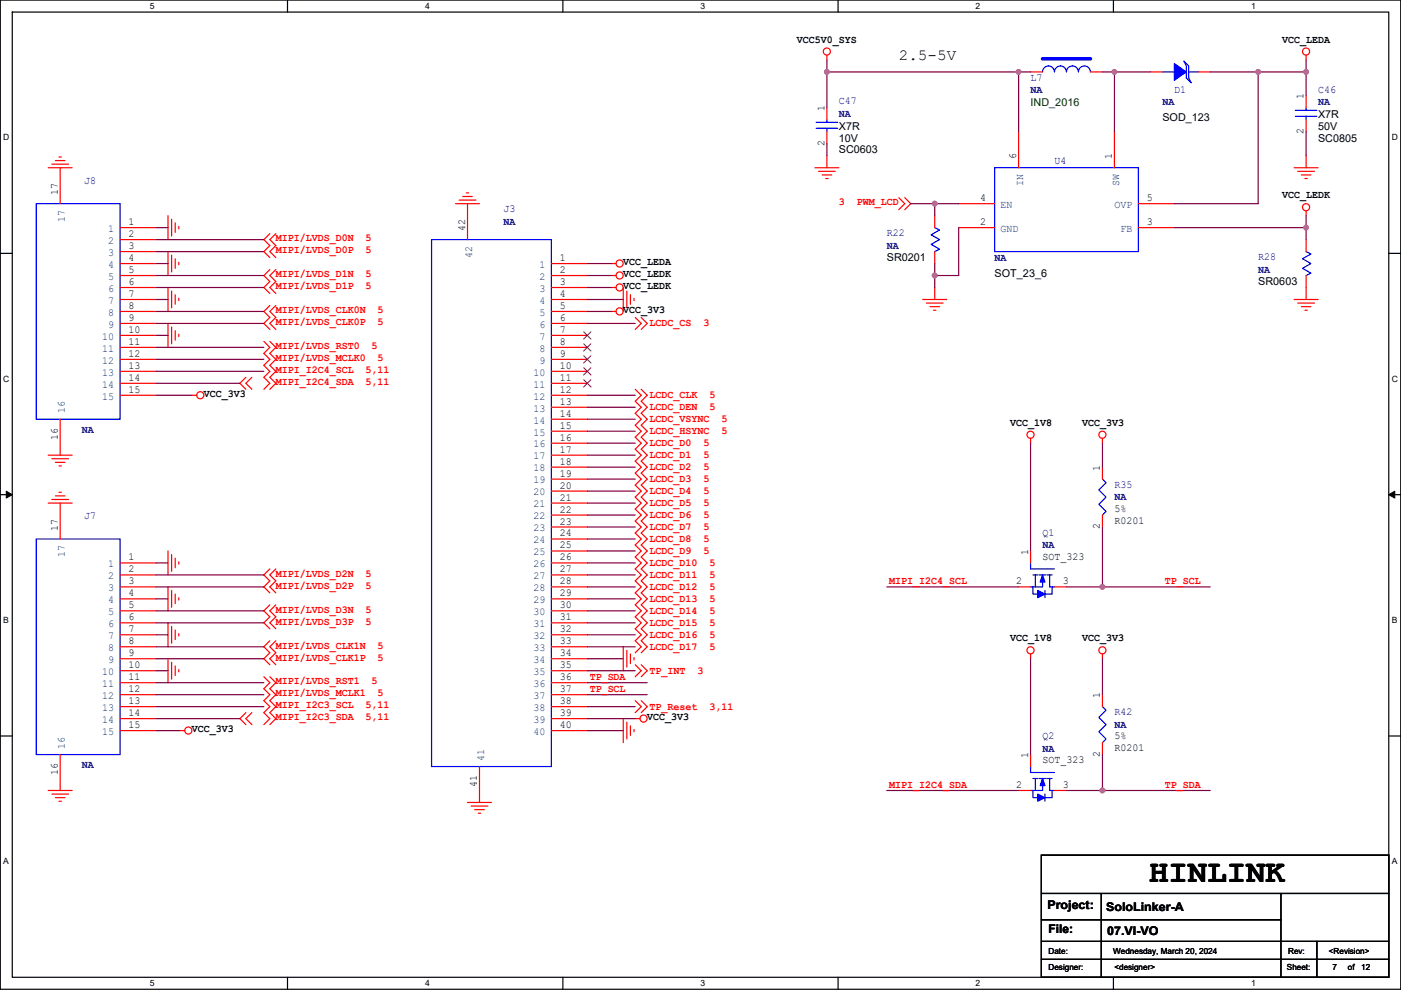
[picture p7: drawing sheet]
<svg xmlns="http://www.w3.org/2000/svg" width="297mm" height="210mm" viewBox="0 0 297 210" stroke-linecap="round" stroke-linejoin="round" font-family="sans-serif">
<path d="M.1 0h296.9v209.8h-296.9zM2.6 2.6h291.8v204.7h-291.8z" fill="none" stroke="#000" stroke-width=".25"/>
<g fill="#fff">
<path d="M31.8 .3h1v2h-1z"/>
<path d="M31.8 207.5h1v2.1h-1z"/>
</g>
<path d="M61 0v2.6M61 207.3v2.5" fill="none" stroke="#000" stroke-width=".25"/>
<g fill="#fff">
<path d="M90.1 .3h1v2h-1z"/>
<path d="M90.1 207.5h1v2.1h-1z"/>
</g>
<path d="M119.3 0v2.6M119.3 207.3v2.5" fill="none" stroke="#000" stroke-width=".25"/>
<g fill="#fff">
<path d="M148.5 .3h1v2h-1z"/>
<path d="M148.5 207.5h1v2.1h-1z"/>
</g>
<path d="M177.7 0v2.6M177.7 207.3v2.5" fill="none" stroke="#000" stroke-width=".25"/>
<g fill="#fff">
<path d="M206.9 .3h1v2h-1z"/>
<path d="M206.9 207.5h1v2.1h-1z"/>
</g>
<path d="M236.1 0v2.6M236.1 207.3v2.5" fill="none" stroke="#000" stroke-width=".25"/>
<g fill="#fff">
<path d="M265.2 .3h1v2h-1z"/>
<path d="M265.2 207.5h1v2.1h-1z"/>
<path d="M.7 28.2h1.3v2h-1.3z"/>
<path d="M295.1 28.2h1.3v2h-1.3z"/>
<path d="M.7 79.3h1.3v2.1h-1.3z"/>
<path d="M295.1 79.3h1.3v2.1h-1.3z"/>
</g>
<path d="M.1 53.7h2.5M294.4 53.7h2.6" fill="none" stroke="#000" stroke-width=".25"/>
<g fill="#fff">
<path d="M.7 130.5h1.2v2h-1.2z"/>
<path d="M295.1 130.5h1.2v2h-1.2z"/>
</g>
<path d="M.1 104.9h2.5M294.4 104.9h2.6" fill="none" stroke="#000" stroke-width=".25"/>
<path d="M1.3 104.2l1.3 .7-1.3 .7zM294.4 104.9l1.3-.7v1.4z" fill="#000" stroke="#000" stroke-width=".21"/>
<g fill="#fff">
<path d="M.7 181.7h1.2v2h-1.2z"/>
<path d="M295.1 181.7h1.2v2h-1.2z"/>
</g>
<path d="M.1 156.1h2.5M294.4 156.1h2.6M220.8 181.4h73.6v25.9h-73.6zM220.8 189.5h73.6M220.8 195.1h50.8M220.8 199.7h73.6M233.5 189.5v17.8M271.6 189.5v17.8M279.2 199.7v7.6M220.8 203.5h73.6" fill="none" stroke="#000" stroke-width=".25"/>
<g fill="none" stroke="#f00" stroke-width=".25">
<path d="M175.3 11.7v1M218.5 15.3h2.5M231.2 15.3h2.5M243.9 15.3h2.5M254.1 15.3h2.5M276.9 11.7v1M10.2 35.6h5.1M11 34.8h3.5M11.7 34.1h2.1M12.5 33.3h.5M12.8 35.6v7.6M172.8 35.6h5.1"/>
<path d="M173.5 36.3h3.6M174.3 37.1h2M175.1 37.9h.5M175.3 33v2.6M175.3 22.9v2.5M175.3 28v2.5M216 28v7.6M236.3 28v7.6M274.4 35.6h5.1M275.1 36.3h3.6M275.9 37.1h2M276.7 37.9h.5"/>
<path d="M276.9 20.3v2.6M276.9 25.4v2.6M276.9 33v2.6M25.5 48.3h7.6M25.5 50.8h7.6M25.5 53.4h7.6M25.5 55.9h7.6M25.5 58.4h7.6M35.6 45.7v5.1M35.6 53.4v5M36.4 46.5v3.6M36.4 54.1v3.6"/>
<path d="M37.1 47.3v2M37.1 54.9v2M37.9 48v.5M37.9 55.6v.6M57.2 57.2l-1.3 1.2 1.3 1.3-1.3 1.3 1.3 1.3M57.2 49.6l-1.3 1.2 1.3 1.3-1.3 1.3 1.3 1.2M58.5 57.2l-1.3 1.2 1.3 1.3-1.3 1.3 1.3 1.3M58.5 49.6l-1.3 1.2 1.3 1.3-1.3 1.3 1.3 1.2M96.6 43.2h5.1M97.3 42.4h3.6M98.1 41.7h2M98.9 40.9h.5"/>
<path d="M99.1 43.2v7.6M116.9 55.9h7.6M116.9 58.4h7.6M129.6 58.4h1M129.6 55.9h1M190.6 41.9l1.2 1.3-1.2 1.3M191.8 41.9l1.3 1.3-1.3 1.3M198.2 45.7v2.6M198.2 53.4v2.5M203.3 48.3h7.6M203.3 43.2h7.6M241.4 48.3h7.6"/>
<path d="M241.4 43.2h7.6M276.9 58.4v5.1M276.9 44.7v1M276.9 50.8v2.6M25.5 61h7.6M25.5 63.5h7.6M25.5 66.1h7.6M25.5 68.6h7.6M25.5 71.1h7.6M25.5 73.7h7.6M25.5 76.2h7.6M25.5 78.8h7.6"/>
<path d="M35.6 61v5.1M35.6 68.6v5.1M36.4 61.7v3.6M36.4 69.4v3.5M37.1 62.5v2M37.1 70.1v2.1M37.9 63.3v.5M37.9 70.9v.5M55.9 72.4l1.3 1.3-1.3 1.3 1.3 1.2-1.3 1.3 1.3 1.3-1.3 1.2 1.3 1.3-1.3 1.3M57.2 72.4l1.3 1.3-1.3 1.3 1.3 1.2-1.3 1.3 1.3 1.3-1.3 1.2 1.3 1.3-1.3 1.3M57.2 64.8l-1.3 1.3 1.3 1.2-1.3 1.3 1.3 1.3M58.5 64.8l-1.3 1.3 1.3 1.2-1.3 1.3 1.3 1.3"/>
<path d="M116.9 61h7.6M116.9 63.5h7.6M116.9 66.1h7.6M116.9 68.6h7.6M116.9 71.1h7.6M116.9 73.7h7.6M116.9 76.2h7.6M116.9 78.8h7.6M129.6 61h1M129.6 66.1h1M132.1 61v5.1M132.9 61.7v3.6"/>
<path d="M133.7 62.5v2M134.4 63.3v.5M134.7 67.3l1.3 1.3-1.3 1.3M136 67.3l1.2 1.3-1.2 1.3M195.6 63.5h5.1M196.4 64.3h3.6M197.2 65h2M197.9 65.8h.5M198.2 61v2.5M274.4 63.5h5.1M275.1 64.3h3.6M275.9 65h2"/>
<path d="M276.7 65.8h.5M10.2 96.5h5.1M11 97.3h3.5M11.7 98.1h2.1M12.5 98.8h.5M12.8 88.9v7.6M25.5 81.3h7.6M25.5 83.8h7.6M40.7 83.8h1M52.1 80l-1.2 1.3 1.2 1.3M53.4 80l-1.3 1.3 1.3 1.3M116.9 81.3h7.6"/>
<path d="M116.9 83.8h7.6M116.9 86.4h7.6M116.9 88.9h7.6M116.9 91.5h7.6M116.9 94h7.6M116.9 96.5h7.6M116.9 99.1h7.6M134.7 82.6l1.3 1.2-1.3 1.3 1.3 1.3-1.3 1.3 1.3 1.2-1.3 1.3 1.3 1.3-1.3 1.2 1.3 1.3-1.3 1.3 1.3 1.2-1.3 1.3 1.3 1.3-1.3 1.3 1.3 1.2-1.3 1.3 1.3 1.3-1.3 1.2 1.3 1.3-1.3 1.3 1.3 1.2-1.3 1.3 1.3 1.3-1.3 1.3 1.3 1.2-1.3 1.3 1.3 1.3-1.3 1.2 1.3 1.3-1.3 1.3 1.3 1.2-1.3 1.3 1.3 1.3-1.3 1.3 1.3 1.2-1.3 1.3 1.3 1.3-1.3 1.2 1.3 1.3-1.3 1.3 1.3 1.2-1.3 1.3 1.3 1.3-1.3 1.3M136 82.6l1.2 1.2-1.2 1.3 1.2 1.3-1.2 1.3 1.2 1.2-1.2 1.3 1.2 1.3-1.2 1.2 1.2 1.3-1.2 1.3 1.2 1.2-1.2 1.3 1.2 1.3-1.2 1.3 1.2 1.2-1.2 1.3 1.2 1.3-1.2 1.2 1.2 1.3-1.2 1.3 1.2 1.2-1.2 1.3 1.2 1.3-1.2 1.3 1.2 1.2-1.2 1.3 1.2 1.3-1.2 1.2 1.2 1.3-1.2 1.3 1.2 1.2-1.2 1.3 1.2 1.3-1.2 1.3 1.2 1.2-1.2 1.3 1.2 1.3-1.2 1.2 1.2 1.3-1.2 1.3 1.2 1.2-1.2 1.3 1.2 1.3-1.2 1.3M218.5 93v1M233.7 93v1M233.7 99.1v2.5"/>
<path d="M10.2 106.7h5.1M11 105.9h3.5M11.7 105.2h2.1M12.5 104.4h.5M12.8 106.7v7.6M25.5 119.4h7.6M35.6 116.9v5M36.4 117.6v3.6M37.1 118.4v2M37.9 119.1v.6M116.9 101.6h7.6M116.9 104.2h7.6"/>
<path d="M116.9 106.7h7.6M116.9 109.2h7.6M116.9 111.8h7.6M116.9 114.3h7.6M116.9 116.9h7.6M116.9 119.4h7.6M218.5 116.9v2.5M233.7 109.2v2.6M25.5 121.9h7.6M25.5 124.5h7.6M25.5 127h7.6M25.5 129.6h7.6"/>
<path d="M25.5 132.1h7.6M25.5 134.6h7.6M25.5 137.2h7.6M25.5 139.7h7.6M35.6 124.5v5.1M35.6 132.1v5.1M35.6 139.7v5.1M36.4 125.2v3.6M36.4 132.9v3.5M37.1 126v2M37.1 133.6v2.1M37.9 126.8v.5"/>
<path d="M37.9 134.4v.5M57.2 120.7l-1.3 1.2 1.3 1.3-1.3 1.3 1.3 1.3M57.2 135.9l-1.3 1.3 1.3 1.3-1.3 1.2 1.3 1.3M57.2 128.3l-1.3 1.3 1.3 1.2-1.3 1.3 1.3 1.3M58.5 120.7l-1.3 1.2 1.3 1.3-1.3 1.3 1.3 1.3M58.5 135.9l-1.3 1.3 1.3 1.3-1.3 1.2 1.3 1.3M58.5 128.3l-1.3 1.3 1.3 1.2-1.3 1.3 1.3 1.3M116.9 121.9h7.6M116.9 124.5h7.6M116.9 127h7.6M116.9 129.6h7.6M116.9 132.1h7.6"/>
<path d="M116.9 134.6h7.6M116.9 137.2h7.6M116.9 139.7h7.6M132.1 137.2v5.1M132.9 137.9v3.6M133.7 138.7v2M134.4 139.5v.5M216 124.5h2.5M218.5 138.7v1M223.6 124.5h2.5M233.7 138.7v1M25.5 142.3h7.6"/>
<path d="M25.5 144.8h7.6M25.5 147.3h7.6M25.5 149.9h7.6M25.5 152.4h7.6M25.5 155h7.6M36.4 140.5v3.5M37.1 141.2v2.1M37.9 142v.5M38.2 155h1M52.1 151.2l-1.2 1.2 1.2 1.3M53.4 151.2l-1.3 1.2 1.3 1.3M55.9 143.5l1.3 1.3-1.3 1.3 1.3 1.2-1.3 1.3 1.3 1.3-1.3 1.3 1.3 1.2-1.3 1.3"/>
<path d="M57.2 143.5l1.3 1.3-1.3 1.3 1.3 1.2-1.3 1.3 1.3 1.3-1.3 1.3 1.3 1.2-1.3 1.3M116.9 142.3h7.6M116.9 144.8h7.6M116.9 147.3h7.6M116.9 149.9h7.6M116.9 152.4h7.6M116.9 155h7.6M132.1 152.4v5.1M132.9 153.2v3.5M133.7 153.9v2.1M134.4 154.7v.5M134.7 152.4h1"/>
<path d="M134.7 141l1.3 1.3-1.3 1.2M134.7 148.6l1.3 1.3-1.3 1.3M136 141l1.2 1.3-1.2 1.2M136 148.6l1.2 1.3-1.2 1.3M233.7 147.3v2.6M233.7 157.5v2.5M10.2 167.7h5.1M11 168.4h3.5M11.7 169.2h2.1M12.5 169.9h.5M12.8 160v7.7M99.1 170.2h5.1"/>
<path d="M99.9 171h3.5M100.6 171.7h2.1M101.4 172.5h.5M101.7 162.6v7.6M216 167.7h2.5M218.5 160v2.6M223.6 167.7h2.5"/>
<circle cx="175.3" cy="10.9" r=".76"/>
<circle cx="276.9" cy="10.9" r=".76"/>
<circle cx="131.4" cy="58.4" r=".76"/>
<circle cx="131.4" cy="55.9" r=".76"/>
<circle cx="276.9" cy="43.9" r=".76"/>
<circle cx="131.4" cy="61" r=".76"/>
<circle cx="131.4" cy="66" r=".76"/>
<circle cx="42.5" cy="83.8" r=".76"/>
<circle cx="218.5" cy="92.2" r=".76"/>
<circle cx="233.7" cy="92.2" r=".76"/>
<circle cx="218.5" cy="137.9" r=".76"/>
<circle cx="233.7" cy="137.9" r=".76"/>
<circle cx="39.9" cy="154.9" r=".76"/>
<circle cx="136.4" cy="152.4" r=".76"/>
</g>
<g fill="none" stroke="#00f" stroke-width=".25">
<path d="M221 15.2a1.26 1.26 0 0 1 1.3-1.2 1.26 1.26 0 0 1 1.3 1.2 1.27 1.27 0 0 1 1.2-1.2 1.27 1.27 0 0 1 1.3 1.2 1.27 1.27 0 0 1 1.3-1.2 1.27 1.27 0 0 1 1.2 1.2 1.27 1.27 0 0 1 1.3-1.2 1.27 1.27 0 0 1 1.3 1.2M246.4 15.3h2.6M251 13l1 1v2.5l.5 1-1-1v-2.5zM252 15.3h2.1M173 27.2h4.6M173 25.9h4.6M175.3 25.4v.5M175.3 27.2v.8M210.9 35.6h30.5v17.8h-30.5zM274.6 24.7h4.6M274.6 23.4h4.6M276.9 22.9v.5"/>
<path d="M276.9 24.7v.7M7.7 43.2h17.8v45.7h-17.8zM91.5 50.8h25.4v111.8h-25.4zM198.2 48.3l1 .5-1.8 1 1.8 1-1.8 1 1.8 1.1-1 .5M276.9 53.4l1 .5-1.7 1 1.7 1-1.7 1 1.7 1-1 .5M7.7 114.3h17.8v45.7h-17.8zM218.5 119.4v1.3h5.1M233.7 101.6l.8 .8-1.5 1.5 1.5 1.5-1.5 1.6 1.5 1.5-.8 .7M219 121.9h1M219 124.5v1.5h1M219.5 121.9v2.6M220.3 121.9h1.5"/>
<path d="M221 121.9v2.6h-2.5M221.5 125.2v1.6M222.1 121.9h1M222.6 121.9v2.6h1M223.1 124.5v1.5h-1.6M233.7 149.9l.8 .7-1.5 1.6 1.5 1.5-1.5 1.5 1.5 1.5-.8 .8M218.5 162.6v1.3h5.1M219 165.1h1M219 167.7v1.5h1M219.5 165.1v2.6M220.3 165.1h1.5M221 165.1v2.6h-2.5"/>
<path d="M221.5 168.4v1.5M222.1 165.1h1M222.6 165.1v2.6h1M223.1 167.7v1.5h-1.6"/>
</g>
<path d="M123.8 70.4l1.5 1.5M123.8 72.9l1.5 1.6M123.8 75.5l1.5 1.5M123.8 78l1.5 1.5M125.3 70.4l-1.6 1.5M125.3 72.9l-1.6 1.6M125.3 75.5l-1.6 1.5M125.3 78l-1.6 1.5M123.8 80.5l1.5 1.6M125.3 80.5l-1.6 1.6" fill="none" stroke="#804000" stroke-width=".21"/>
<path d="M221 12.5h10.2" fill="none" stroke="#00f" stroke-width=".76"/>
<g fill="#00f" stroke="#00f" stroke-width=".25">
<path d="M249 13.5l2.5 1.8-2.5 1.7z" fill-rule="evenodd"/>
<path d="M221 165.1l.5 1.5h-1z" fill-rule="evenodd"/>
<path d="M220 168.4l1.5 .8-1.5 .7z" fill-rule="evenodd"/>
<path d="M221 121.9l.5 1.6h-1z" fill-rule="evenodd"/>
<path d="M220 125.2l1.5 .8-1.5 .8z" fill-rule="evenodd"/>
</g>
<g fill="none" stroke="#800040" stroke-width=".25">
<path d="M175.3 12.7v2.6M175.3 15.3v7.6M175.3 15.3h40.7v12.7M216 15.3h2.5M233.7 15.3h2.6M236.3 15.3h7.6M236.3 15.3v12.7M256.6 15.3h10.2v27.9h-17.8M266.8 15.3h10.1v5M276.9 12.7v2.6M175.3 30.5v2.5M276.9 28v5"/>
<path d="M33.1 58.4h22.8M33.1 50.8h22.8M33.1 53.4h22.8M33.1 48.3h2.5M33.1 55.9h2.5M124.5 55.9h5.1M124.5 58.4h5.1M193.1 43.2h5.1M198.2 55.9v2.5M198.2 58.4v2.6M198.2 43.2v2.5M198.2 43.2h5.1"/>
<path d="M203.3 48.3v10.1h-5.1M249 48.3h27.9M276.9 48.3v2.5M276.9 45.7v2.6M33.1 61h22.8M33.1 66.1h22.8M33.1 68.6h22.8M33.1 78.8h22.8M33.1 73.7h22.8M33.1 76.2h22.8M33.1 63.5h2.5M33.1 71.1h2.5"/>
<path d="M124.5 61h5.1M124.5 63.5h7.6M124.5 68.6h10.2M124.5 66.1h5.1M33.1 83.8h7.6M33.1 81.3h17.8M124.5 91.5h10.2M124.5 96.5h10.2M124.5 99.1h10.2M124.5 94h10.2M124.5 88.9h10.2M124.5 83.8h10.2"/>
<path d="M124.5 86.4h10.2M218.5 94v22.9M233.7 94v5.1M33.1 119.4h2.5M124.5 101.6h10.2M124.5 104.2h10.2M124.5 106.7h10.2M124.5 109.2h10.2M124.5 111.8h10.2M124.5 114.3h10.2M124.5 116.9h10.2M124.5 119.4h10.2"/>
<path d="M233.7 111.8v12.7M33.1 129.6h22.8M33.1 132.1h22.8M33.1 121.9h22.8M33.1 124.5h22.8M33.1 137.2h22.8M33.1 139.7h22.8M33.1 127h2.5M33.1 134.6h2.5M124.5 139.7h7.6M124.5 121.9h10.2M124.5 124.5h10.2"/>
<path d="M124.5 127h10.2M124.5 129.6h10.2M124.5 132.1h10.2M124.5 134.6h10.2M124.5 137.2h10.2M188 124.5h28M218.5 139.7v20.3M226.1 124.5h7.6M233.7 124.5h22.9M233.7 139.7v7.6M33.1 149.9h22.8M33.1 144.8h22.8"/>
<path d="M33.1 147.3h22.8M33.1 155h5.1M33.1 142.3h2.5M33.1 152.4h17.8M124.5 147.3h12.7M124.5 155h7.6M124.5 149.9h10.2M124.5 152.4h10.2M124.5 142.3h10.2M124.5 144.8h12.7M188 167.7h28M226.1 167.7h7.6"/>
<path d="M233.7 167.7h22.9M233.7 160v7.7"/>
</g>
<g fill="#f0f" stroke="#f0f" stroke-width=".25">
<circle cx="198.2" cy="58.4" r=".5"/>
<circle cx="215.9" cy="15.2" r=".5"/>
<circle cx="175.3" cy="15.2" r=".5"/>
<circle cx="236.3" cy="15.2" r=".5"/>
<circle cx="266.7" cy="15.2" r=".5"/>
<circle cx="276.9" cy="48.3" r=".5"/>
<circle cx="276.9" cy="15.2" r=".5"/>
<circle cx="198.2" cy="43.2" r=".5"/>
<circle cx="233.7" cy="124.5" r=".5"/>
<circle cx="233.7" cy="167.6" r=".5"/>
</g>
<text font-size="6.9" x="243.6" y="187.1">HINLINK</text>
<text font-size="3.3" x="190.6" y="12.8">2.5-5V</text>
<g font-size="2.5">
<text x="222.1" y="192.9">Project:</text>
<text x="222.3" y="198">File:</text>
<text x="234.5" y="193.1">SoloLinker-A</text>
<text x="234.8" y="198.2">07.VI-VO</text>
</g>
<g font-size="2.3">
<text x="169" y="9">VCC5V0_SYS</text>
<text x="271.8" y="9">VCC_LEDA</text>
<text x="174.8" y="23.6" transform="rotate(-90 174.8 23.6)">1</text>
<text x="276.4" y="21.1" transform="rotate(-90 276.4 21.1)">1</text>
<text x="177.9" y="27.5">X7R</text>
<text x="246.4" y="25.7">SOD_123</text>
<text x="276.4" y="28.5" transform="rotate(-90 276.4 28.5)">2</text>
<text x="279.5" y="24.9">X7R</text>
<text x="279.5" y="27.5">50V</text>
<text x="174.8" y="31" transform="rotate(-90 174.8 31)">2</text>
<text x="177.9" y="32.6">SC0603</text>
<text x="177.9" y="30">10V</text>
<text x="215.4" y="33.8" transform="rotate(-90 215.4 33.8)">6</text>
<text x="235.8" y="33.8" transform="rotate(-90 235.8 33.8)">1</text>
<text x="279.5" y="30">SC0805</text>
<text x="12.2" y="41.4" transform="rotate(-90 12.2 41.4)">17</text>
<text x="27.2" y="47.8">1</text>
<text x="207.8" y="47.8">2</text>
<text x="207.8" y="42.7">4</text>
<text x="243.1" y="42.7">5</text>
<text x="243.1" y="47.8">3</text>
<text x="271.8" y="42.1">VCC_LEDK</text>
<text x="27.2" y="50.3">2</text>
<text x="27.2" y="52.8">3</text>
<text x="98.6" y="49" transform="rotate(-90 98.6 49)">42</text>
<text x="27.2" y="55.4">4</text>
<text x="27.2" y="57.9">5</text>
<text x="118.7" y="55.4">1</text>
<text x="118.7" y="57.9">2</text>
<text x="132.1" y="56.3">VCC_LEDA</text>
<text x="132.1" y="58.8">VCC_LEDK</text>
<text x="188" y="55.4">SR0201</text>
<text x="210.9" y="58.7">SOT_23_6</text>
<text x="27.2" y="60.5">6</text>
<text x="27.2" y="63">7</text>
<text x="27.2" y="65.5">8</text>
<text x="118.7" y="60.5">3</text>
<text x="118.7" y="63">4</text>
<text x="118.7" y="65.5">5</text>
<text x="132.1" y="61.4">VCC_LEDK</text>
<text x="266.8" y="60.5">SR0603</text>
<text x="27.2" y="70.6">10</text>
<text x="27.2" y="68.1">9</text>
<text x="118.7" y="68.1">6</text>
<text x="118.7" y="70.6">7</text>
<text x="132.1" y="66.4">VCC_3V3</text>
<text x="27.2" y="73.2">11</text>
<text x="27.2" y="75.7">12</text>
<text x="118.7" y="73.2">8</text>
<text x="118.7" y="75.7">9</text>
<text x="27.2" y="78.2">13</text>
<text x="27.2" y="80.8">14</text>
<text x="27.2" y="83.3">15</text>
<text x="118.7" y="78.2">10</text>
<text x="118.7" y="80.8">11</text>
<text x="118.7" y="83.3">12</text>
<text x="43.2" y="84.2">VCC_3V3</text>
<text x="118.7" y="85.9">13</text>
<text x="118.7" y="88.4">14</text>
<text x="12.2" y="93.2" transform="rotate(-90 12.2 93.2)">16</text>
<text x="118.7" y="90.9">15</text>
<text x="118.7" y="93.5">16</text>
<text x="214.2" y="90.3">VCC_1V8</text>
<text x="229.4" y="90.3">VCC_3V3</text>
<text x="118.7" y="96">17</text>
<text x="118.7" y="98.6">18</text>
<text x="118.7" y="101.1">19</text>
<text x="233.2" y="99.8" transform="rotate(-90 233.2 99.8)">1</text>
<text x="118.7" y="103.6">20</text>
<text x="118.7" y="106.2">21</text>
<text x="12.2" y="112.5" transform="rotate(-90 12.2 112.5)">17</text>
<text x="118.7" y="108.7">22</text>
<text x="118.7" y="111.3">23</text>
<text x="118.7" y="113.8">24</text>
<text x="233.2" y="112.3" transform="rotate(-90 233.2 112.3)">2</text>
<text x="236.3" y="111.1">R0201</text>
<text x="236.3" y="108.5">5%</text>
<text x="27.2" y="118.9">1</text>
<text x="118.7" y="116.3">25</text>
<text x="118.7" y="118.9">26</text>
<text x="218" y="117.6" transform="rotate(-90 218 117.6)">1</text>
<text x="221" y="118.7">SOT_323</text>
<text x="27.2" y="121.4">2</text>
<text x="27.2" y="124">3</text>
<text x="118.7" y="121.4">27</text>
<text x="118.7" y="124">28</text>
<text x="215.5" y="124">2</text>
<text x="225.4" y="124">3</text>
<text x="27.2" y="126.5">4</text>
<text x="27.2" y="129">5</text>
<text x="27.2" y="131.6">6</text>
<text x="118.7" y="126.5">29</text>
<text x="118.7" y="129">30</text>
<text x="118.7" y="131.6">31</text>
<text x="27.2" y="134.1">7</text>
<text x="27.2" y="136.7">8</text>
<text x="118.7" y="134.1">32</text>
<text x="118.7" y="136.7">33</text>
<text x="214.2" y="136">VCC_1V8</text>
<text x="229.4" y="136">VCC_3V3</text>
<text x="27.2" y="141.7">10</text>
<text x="27.2" y="139.2">9</text>
<text x="118.7" y="139.2">34</text>
<text x="118.7" y="141.7">35</text>
<text x="27.2" y="144.3">11</text>
<text x="27.2" y="146.8">12</text>
<text x="27.2" y="149.4">13</text>
<text x="118.7" y="144.3">36</text>
<text x="118.7" y="146.8">37</text>
<text x="118.7" y="149.4">38</text>
<text x="233.2" y="148.1" transform="rotate(-90 233.2 148.1)">1</text>
<text x="27.2" y="151.9">14</text>
<text x="27.2" y="154.4">15</text>
<text x="40.7" y="155.3">VCC_3V3</text>
<text x="118.7" y="151.9">39</text>
<text x="118.7" y="154.4">40</text>
<text x="137.2" y="152.8">VCC_3V3</text>
<text x="218" y="160.8" transform="rotate(-90 218 160.8)">1</text>
<text x="221" y="161.9">SOT_323</text>
<text x="233.2" y="160.5" transform="rotate(-90 233.2 160.5)">2</text>
<text x="236.3" y="159.3">R0201</text>
<text x="236.3" y="156.8">5%</text>
<text x="12.2" y="164.4" transform="rotate(-90 12.2 164.4)">16</text>
<text x="101.1" y="166.9" transform="rotate(-90 101.1 166.9)">41</text>
<text x="215.5" y="167.1">2</text>
<text x="225.4" y="167.1">3</text>
</g>
<g font-size="2.3" fill="#000080">
<text x="218.5" y="17.1">L7</text>
<text x="177.9" y="22.2">C47</text>
<text x="218.5" y="19.7">NA</text>
<text x="246.4" y="22.2">NA</text>
<text x="249" y="19.6">D1</text>
<text x="279.5" y="19.6">C46</text>
<text x="279.5" y="22.2">NA</text>
<text x="177.9" y="24.8">NA</text>
<text x="223.6" y="34.9">U4</text>
<text x="17.8" y="38.9">J8</text>
<text x="106.7" y="45">J3</text>
<text x="106.7" y="47.6">NA</text>
<text x="188" y="50.1">R22</text>
<text x="188" y="52.7">NA</text>
<text x="210.9" y="55.3">NA</text>
<text x="266.8" y="55.2">R28</text>
<text x="266.8" y="57.8">NA</text>
<text x="17.3" y="91.8">NA</text>
<text x="236.3" y="103.4">R35</text>
<text x="236.3" y="106.1">NA</text>
<text x="17.8" y="110">J7</text>
<text x="221" y="113.6">Q1</text>
<text x="221" y="116.2">NA</text>
<text x="236.3" y="151.7">R42</text>
<text x="236.3" y="154.3">NA</text>
<text x="221" y="156.8">Q2</text>
<text x="221" y="159.4">NA</text>
<text x="17.3" y="163">NA</text>
</g>
<text font-size="2.3" fill="#004000" x="218.5" y="22.4">IND_2016</text>
<g font-size="2.3" fill="#004080">
<text x="216.9" y="39.4" transform="rotate(-90 216.9 39.4)">IN</text>
<text x="237.3" y="39.4" transform="rotate(-90 237.3 39.4)">SW</text>
<text x="13.7" y="47" transform="rotate(-90 13.7 47)">17</text>
<text x="212.2" y="44.1">EN</text>
<text x="236.3" y="44.1">OVP</text>
<text x="22.9" y="49.2">1</text>
<text x="22.9" y="51.7">2</text>
<text x="212.2" y="49.2">GND</text>
<text x="237.6" y="49.2">FB</text>
<text x="22.9" y="54.3">3</text>
<text x="22.9" y="56.8">4</text>
<text x="22.9" y="59.4">5</text>
<text x="100.1" y="54.6" transform="rotate(-90 100.1 54.6)">42</text>
<text x="114.4" y="56.8">1</text>
<text x="114.4" y="59.4">2</text>
<text x="22.9" y="61.9">6</text>
<text x="22.9" y="64.4">7</text>
<text x="114.4" y="61.9">3</text>
<text x="114.4" y="64.4">4</text>
<text x="22.9" y="67">8</text>
<text x="22.9" y="69.5">9</text>
<text x="114.4" y="67">5</text>
<text x="114.4" y="69.5">6</text>
<text x="21.7" y="72.1">10</text>
<text x="21.7" y="74.6">11</text>
<text x="21.7" y="77.1">12</text>
<text x="114.4" y="72.1">7</text>
<text x="114.4" y="74.6">8</text>
<text x="114.4" y="77.1">9</text>
<text x="21.7" y="79.7">13</text>
<text x="21.7" y="82.2">14</text>
<text x="113.1" y="79.7">10</text>
<text x="113.1" y="82.2">11</text>
<text x="13.7" y="87.7" transform="rotate(-90 13.7 87.7)">16</text>
<text x="21.7" y="84.8">15</text>
<text x="113.1" y="84.8">12</text>
<text x="113.1" y="87.3">13</text>
<text x="113.1" y="89.8">14</text>
<text x="113.1" y="92.4">15</text>
<text x="113.1" y="94.9">16</text>
<text x="113.1" y="97.5">17</text>
<text x="113.1" y="100">18</text>
<text x="113.1" y="102.5">19</text>
<text x="113.1" y="105.1">20</text>
<text x="113.1" y="107.6">21</text>
<text x="113.1" y="110.2">22</text>
<text x="113.1" y="112.7">23</text>
<text x="13.7" y="118.1" transform="rotate(-90 13.7 118.1)">17</text>
<text x="113.1" y="115.2">24</text>
<text x="113.1" y="117.8">25</text>
<text x="22.9" y="120.3">1</text>
<text x="22.9" y="122.9">2</text>
<text x="22.9" y="125.4">3</text>
<text x="113.1" y="120.3">26</text>
<text x="113.1" y="122.9">27</text>
<text x="113.1" y="125.4">28</text>
<text x="22.9" y="127.9">4</text>
<text x="22.9" y="130.5">5</text>
<text x="113.1" y="127.9">29</text>
<text x="113.1" y="130.5">30</text>
<text x="22.9" y="133">6</text>
<text x="22.9" y="135.6">7</text>
<text x="113.1" y="133">31</text>
<text x="113.1" y="135.6">32</text>
<text x="21.7" y="143.2">10</text>
<text x="22.9" y="138.1">8</text>
<text x="22.9" y="140.6">9</text>
<text x="113.1" y="138.1">33</text>
<text x="113.1" y="140.6">34</text>
<text x="113.1" y="143.2">35</text>
<text x="21.7" y="145.7">11</text>
<text x="21.7" y="148.3">12</text>
<text x="113.1" y="145.7">36</text>
<text x="113.1" y="148.3">37</text>
<text x="21.7" y="150.8">13</text>
<text x="21.7" y="153.3">14</text>
<text x="21.7" y="155.9">15</text>
<text x="113.1" y="150.8">38</text>
<text x="113.1" y="153.3">39</text>
<text x="113.1" y="155.9">40</text>
<text x="13.7" y="158.8" transform="rotate(-90 13.7 158.8)">16</text>
<text x="102.6" y="161.3" transform="rotate(-90 102.6 161.3)">41</text>
</g>
<g font-size="2.3" fill="#f00">
<text x="177.9" y="43.6">3</text>
<text x="181.7" y="43.6">PWM_LCD</text>
<text x="58.5" y="51.2">MIPI/LVDS_D0N</text>
<text x="58.5" y="53.7">MIPI/LVDS_D0P</text>
<text x="77.5" y="51.2">5</text>
<text x="77.5" y="53.7">5</text>
<text x="58.5" y="58.8">MIPI/LVDS_D1N</text>
<text x="77.5" y="58.8">5</text>
<text x="58.5" y="61.4">MIPI/LVDS_D1P</text>
<text x="77.5" y="61.4">5</text>
<text x="58.5" y="66.4">MIPI/LVDS_CLK0N</text>
<text x="58.5" y="69">MIPI/LVDS_CLK0P</text>
<text x="80.1" y="66.4">5</text>
<text x="80.1" y="69">5</text>
<text x="137.7" y="69.2">LCDC_CS</text>
<text x="149.2" y="69.2">3</text>
<text x="58.5" y="74.1">MIPI/LVDS_RST0</text>
<text x="58.5" y="76.6">MIPI/LVDS_MCLK0</text>
<text x="78.8" y="74.1">5</text>
<text x="80.1" y="76.6">5</text>
<text x="58.5" y="79.1">MIPI_I2C4_SCL</text>
<text x="58.5" y="81.7">MIPI_I2C4_SDA</text>
<text x="77.5" y="79.1">5,11</text>
<text x="77.5" y="81.7">5,11</text>
<text x="137.7" y="89.6">LCDC_VSYNC</text>
<text x="137.7" y="84.5">LCDC_CLK</text>
<text x="137.7" y="87">LCDC_DEN</text>
<text x="150.4" y="84.5">5</text>
<text x="150.4" y="87">5</text>
<text x="153" y="89.6">5</text>
<text x="137.7" y="92.1">LCDC_HSYNC</text>
<text x="137.7" y="94.6">LCDC_D0</text>
<text x="149.2" y="94.6">5</text>
<text x="153" y="92.1">5</text>
<text x="137.7" y="97.2">LCDC_D1</text>
<text x="137.7" y="99.7">LCDC_D2</text>
<text x="149.2" y="97.2">5</text>
<text x="149.2" y="99.7">5</text>
<text x="137.7" y="102.3">LCDC_D3</text>
<text x="137.7" y="104.8">LCDC_D4</text>
<text x="137.7" y="107.3">LCDC_D5</text>
<text x="149.2" y="102.3">5</text>
<text x="149.2" y="104.8">5</text>
<text x="149.2" y="107.3">5</text>
<text x="137.7" y="109.9">LCDC_D6</text>
<text x="137.7" y="112.4">LCDC_D7</text>
<text x="149.2" y="109.9">5</text>
<text x="149.2" y="112.4">5</text>
<text x="137.7" y="115">LCDC_D8</text>
<text x="137.7" y="117.5">LCDC_D9</text>
<text x="149.2" y="115">5</text>
<text x="149.2" y="117.5">5</text>
<text x="58.5" y="122.3">MIPI/LVDS_D2N</text>
<text x="58.5" y="124.9">MIPI/LVDS_D2P</text>
<text x="77.5" y="122.3">5</text>
<text x="77.5" y="124.9">5</text>
<text x="137.7" y="125.1">LCDC_D12</text>
<text x="137.7" y="122.6">LCDC_D11</text>
<text x="137.7" y="120">LCDC_D10</text>
<text x="150.4" y="125.1">5</text>
<text x="150.4" y="122.6">5</text>
<text x="150.4" y="120">5</text>
<text x="188.5" y="123.9">MIPI_I2C4_SCL</text>
<text x="246.9" y="123.9">TP_SCL</text>
<text x="58.5" y="129.9">MIPI/LVDS_D3N</text>
<text x="77.5" y="129.9">5</text>
<text x="137.7" y="130.2">LCDC_D14</text>
<text x="137.7" y="127.7">LCDC_D13</text>
<text x="150.4" y="130.2">5</text>
<text x="150.4" y="127.7">5</text>
<text x="58.5" y="137.6">MIPI/LVDS_CLK1N</text>
<text x="58.5" y="132.5">MIPI/LVDS_D3P</text>
<text x="77.5" y="132.5">5</text>
<text x="80.1" y="137.6">5</text>
<text x="137.7" y="137.8">LCDC_D17</text>
<text x="137.7" y="135.3">LCDC_D16</text>
<text x="137.7" y="132.7">LCDC_D15</text>
<text x="150.4" y="137.8">5</text>
<text x="150.4" y="135.3">5</text>
<text x="150.4" y="132.7">5</text>
<text x="58.5" y="140.1">MIPI/LVDS_CLK1P</text>
<text x="80.1" y="140.1">5</text>
<text x="137.7" y="142.9">TP_INT</text>
<text x="147.9" y="142.9">3</text>
<text x="58.5" y="145.2">MIPI/LVDS_RST1</text>
<text x="58.5" y="147.7">MIPI/LVDS_MCLK1</text>
<text x="78.8" y="145.2">5</text>
<text x="80.1" y="147.7">5</text>
<text x="125" y="146.7">TP_SCL</text>
<text x="125" y="144.2">TP_SDA</text>
<text x="58.5" y="152.8">MIPI_I2C3_SDA</text>
<text x="58.5" y="150.3">MIPI_I2C3_SCL</text>
<text x="77.5" y="152.8">5,11</text>
<text x="77.5" y="150.3">5,11</text>
<text x="137.7" y="150.5">TP_Reset</text>
<text x="150.4" y="150.5">3,11</text>
<text x="188.5" y="167">MIPI_I2C4_SDA</text>
<text x="246.9" y="167">TP_SDA</text>
</g>
<g font-size="1.8">
<text x="31.8" y="1.9">5</text>
<text x="90.1" y="1.9">4</text>
<text x="148.5" y="1.9">3</text>
<text x="206.9" y="1.9">2</text>
<text x="265.2" y="1.9">1</text>
<text x=".7" y="29.8">D</text>
<text x="295.1" y="29.8">D</text>
<text x=".7" y="81">C</text>
<text x="295.1" y="81">C</text>
<text x=".7" y="132.1">B</text>
<text x="295.1" y="132.1">B</text>
<text x=".7" y="183.3">A</text>
<text x="295.1" y="183.3">A</text>
<text x="222.3" y="202.3">Date:</text>
<text x="236" y="202.3">Wednesday, March 20, 2024</text>
<text x="273.1" y="202.3">Rev:</text>
<text x="281.7" y="202.3">&lt;Revision&gt;</text>
<text x="31.8" y="209.2">5</text>
<text x="90.1" y="209.2">4</text>
<text x="148.5" y="209.2">3</text>
<text x="206.9" y="209.2">2</text>
<text x="222.3" y="205.8">Designer:</text>
<text x="236.3" y="205.8">&lt;designer&gt;</text>
<text x="265.2" y="209.2">1</text>
<text x="272.9" y="205.8">Sheet:</text>
<text x="282.5" y="205.8">7</text>
<text x="285.8" y="205.8">of</text>
<text x="288.6" y="205.8">12</text>
</g>
</svg>
